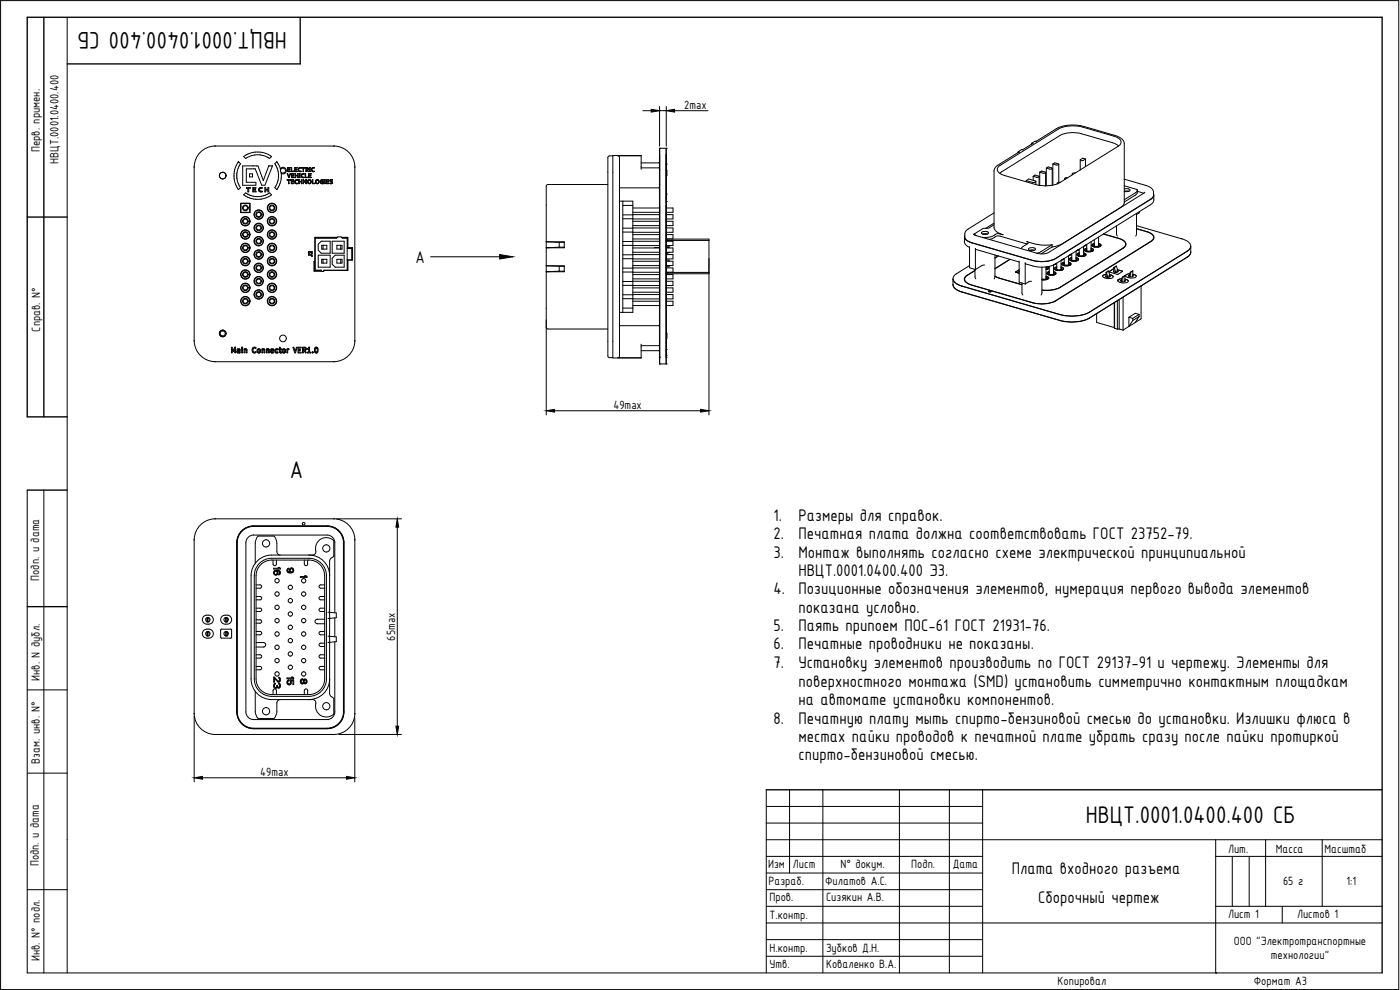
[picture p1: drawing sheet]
<svg xmlns="http://www.w3.org/2000/svg" width="420mm" height="297mm" viewBox="0 0 420 297" stroke-linecap="round" stroke-linejoin="round" font-family="sans-serif">
<!-- layer: 0 -->
<g fill="none" stroke="#000" stroke-width=".3">
<path d="M192.9 33.2h2.5M197.9 32v11.9M197.9 33.2h2.1M200 32v11.9M202.4 33.2h10.1M58.3 50v.2M64.6 43.8h-.1M71.5 50.5l-.4 1.6a6.3 6.3 0 0 0 1.1 4.2l-.6 .6a6.9 6.9 0 0 1 0-8.3l.6 .5-.7 1.4M73.7 57.9a6.4 6.4 0 0 0 7.2 0l.6 .6a7.2 7.2 0 0 1-8.4 0zM73.7 46.6l-.6 .4 .6 .6 .3-.2M73.9 56.3h1.2v.2h-.5v1.1h-.2v-1.1h-.5zM74.9 52.2h.9v.9h-.9z"/>
<path d="M75.8 46.6l1.7-.2 1.4 .2M75.8 46.6l-1.8 .8M75.9 56.3h.9v.2h-.7v.3h.6v.2h-.6v.4h.7v.2h-.9zM76.1 45.7a7 7 0 0 1 5.4 1.2M76.1 45.7l-2.4 .9M78.6 56.3a.7 .7 0 0 0-1 .6 .7 .7 0 0 0 1 .6M78.6 56.3v.1M78.6 56.4v.1a.5 .5 0 0 0-.7 .4 .5 .5 0 0 0 .7 .5M78.6 57.4h.1M78.7 57.5h-.1M78.7 57.4v.1M78.9 46.6l2 1 .6-.6"/>
<path d="M79 54.1h.1M79.5 56.3h.2v.5h.7v-.5h.3v1.3h-.3v-.6h-.7v.6h-.2zM80.6 49.8l-1.6 4.3M80.7 49.8h1.1l-2.3 5.8h-1l-1.9-4.9h-.5h-2.2v4h2.9v.9h-4v-5.8h4.6l1.6 4.3M80.7 49.8h-.1M81.5 46.9v.1M83.1 56.9h.1M83.4 54.1l-.9 2.2 .6 .6M84.1 50.6a1 1 0 0 1 1.4-.2 1 1 0 0 1 .3 1.3 1 1 0 0 1-1.4 .3M84.1 50.6l.1 .4M84.1 50.6l-1-2.1-.6 .6 .8 1.6a6.1 6.1 0 0 1 .1 3.4M84.3 51.7v2.7l-1.2 2.5"/>
<path d="M86.2 52.1l.5 1 .5-1-.5 1.2zM86.2 54h.1M86.2 53.9h.9M86.2 53.9v.1M86.2 54h.4v1.1M86.6 55.1h.1M86.7 55.1h.1M86.9 50.3h-.6v1.2h.7M86.9 50.9l-.4 .1v.4h.5M86.9 50.3h.1M87 50.8v.1M87 50.9h-.1"/>
<path d="M87 50.9h.1M87 50.3h.1M87 50.4h-.5v.4h.5M87 50.4h.1M87 50.3v.1M87.1 51.5h-.1M87.1 51.4v.1M87.1 51.4h.1M87.1 54h-.4v1.1M87.1 53.9h.1M87.1 54h.1M87.1 53.9v.1"/>
<path d="M87.5 50.3l-.1 1.2h.7M87.5 50.3h.1M87.5 50.3v1.1h.6M88 54.6h-.5v.4h.6M88 54.6h.1M88.1 54h-.6v.4l.6 .1M88.1 54.5h.1M88.1 51.4h.1M88.1 54.5l-.1 .1M88.1 51.5h.1M88.1 51.4v.1M88.1 54h.1"/>
<path d="M88.1 53.9h-.7v1.2h.7M88.1 53.9v.1M88.1 52.8h-.5v.4h.6M88.1 55h.1M88.2 52.7h.1M88.2 55.1h-.1M88.2 52.7l-.1 .1M88.2 55v.1M88.2 52.1h-.7v1.2h.7M88.2 53.2h.1M88.2 52.2h-.6v.4l.6 .1M88.2 52.2h.1"/>
<path d="M88.2 52.1v.1M88.3 53.2v.1M88.3 53.3h-.1M88.5 54.7l.3 .4M88.7 53.3h.1M88.7 52.1v1.2M88.7 52.1v.1M89 50.9l-.4 .1v.4h.5M89.1 50.8v.1M89.1 50.9h-.1M89.1 50.9h.1M89.1 51.4h.1"/>
<path d="M89.1 50.4h-.5v.4h.5M89.1 50.3h-.7v1.2h.7M89.1 50.4h.1M89.1 50.3l.1 .1M89.2 51.5h-.1M89.2 50.4h-.1M89.2 51.4v.1M89.3 53.9a.61 .61 0 0 0-.7 .2 .61 .61 0 0 0-.1 .6M89.3 53.9v.1M89.3 54a.51 .51 0 0 0-.7 .6 .51 .51 0 0 0 .7 .4M89.3 54h.1M89.3 55h.1"/>
<path d="M89.4 53.2v-.4h-.7v.5M89.4 53.2v.1M89.4 55l-.6 .1M89.4 52.1l-.1 .5h-.6v-.4M89.4 52.1v1.2M89.4 52.1h.1M89.7 54v1.1M89.7 55.1h.1M89.7 53.9l.1 .5h.6v-.4M89.7 53.9h.1M89.9 52.1l.2 1.2h-.2zM90 52.1v.1"/>
<path d="M90.3 51.4h.1M90.3 50.4a.51 .51 0 0 0-.7 .5 .51 .51 0 0 0 .7 .5M90.3 50.3a.61 .61 0 0 0-.8 .6 .61 .61 0 0 0 .9 .5M90.3 50.3v.1M90.3 50.4h.1M90.4 55.1v-.5h-.6l-.1 .5M90.4 55.1h.1M90.4 53.9v1.2M90.4 53.9v.1M90.6 50.3v.1M90.6 50.4h.1M90.6 52.2a.61 .61 0 0 0-.2 .9 .61 .61 0 0 0 .9 .1"/>
<path d="M90.6 50.3h.9M90.6 50.3h.1M90.6 50.4h.4v1.1M90.6 52.2h.1M91 55.1h.1M91 51.5h.1M91.1 51.5h-.1M91.1 55.1h-.1M91.1 51.5h.1M91.1 55.1h.1M91.2 52.2a.52 .52 0 0 0-.7 .5 .52 .52 0 0 0 .7 .5M91.2 52.1l-.6 .1"/>
<path d="M91.2 52.1l.1 .1M91.2 52.2h.1M91.3 53.2h.1M91.3 52.2h-.1M91.5 50.3v.1M91.5 50.4l-.4 .1v1M91.8 54v.9l-.8-1v1.2M91.8 53.9h.1M91.9 53.9h.1M91.9 53.9h-.1M91.9 51.5h.1M91.9 54v1.1l-.8-1v.9"/>
<path d="M91.9 50.4l.5 .1v.3h-.5zM91.9 51v.4M92 51h-.1M92 51l.6 .5M92.3 51l.3 .5M92.3 51a.38 .38 0 0 0 .3-.6 .38 .38 0 0 0-.6-.1h-.2l.1 1.2M92.3 51h.1M92.3 53.2h-.6v-1.1h-.1v1.2h.7M92.3 53.2h.1M92.3 53.3h.1M92.3 53.2v.1M92.6 51.5h.1"/>
<path d="M92.8 53.9h.1M93 51.4v.1M93 51.5h.1M93 50.3v1.1M93 50.3h.1M93 50.3l.1 1.1M93.1 51.4l-.1 .1M93.1 51.4h.1M93.2 52.6l.1 .1M93.2 52.8h-.4v.4h.5M93.3 52.7l-.1 .1M93.3 52.7h.1"/>
<path d="M93.3 52.1h-.7v1.2h.7M93.3 53.2h.1M93.3 52.2h-.5v.4h.4M93.3 52.2h.1M93.3 52.1v.1M93.4 53.2v.1M93.4 53.3h-.1M93.8 54l-.1 1.1h.8M93.8 53.9h.1M93.9 53.9v.1M93.9 54v1h.6M94.3 50.4a.52 .52 0 0 0-.7 .5 .52 .52 0 0 0 .7 .5"/>
<path d="M94.3 50.4a.6 .6 0 0 0-.9 .5 .6 .6 0 0 0 .9 .5M94.3 51.4h.1M94.3 50.4h.1M94.5 55h.1M94.5 55.1h.1M94.5 55v.1M95 55h.1M96.7 54.5h-.1M97 54a.52 .52 0 0 0-.7 .5 .52 .52 0 0 0 .6 .5v-.4h-.3M97 54h.1M97 54a.61 .61 0 0 0-.8 .1 .61 .61 0 0 0 0 .8 .61 .61 0 0 0 .9 0v-.4h-.4M97.5 54v1.1"/>
<path d="M97.5 55.1h.1M97.5 53.9h.1M97.5 53.9l.1 .1M97.6 55.1h-.1M97.6 54v1.1M98.6 54.5h.1M98.6 54.6h-.5v.4h.5M98.6 54.5v.1M98.6 53.9h-.7v1.2h.7M98.6 55h.1M98.6 54h-.5v.4l.5 .1M98.7 53.9v.1"/>
<path d="M98.7 54h-.1M98.7 54h.1M98.7 55.1h-.1M98.7 55v.1M99 55h.1M99.7 53.9h-.4a.32 .32 0 0 0-.3 .2 .32 .32 0 0 0 .2 .4l.4 .4-.6 .1M99.7 53.9v.1M99.7 54.1h-.4l-.1 .2a.48 .48 0 0 1 .5 .2 .48 .48 0 0 1 0 .5l-.4 .1-.3-.1M99.7 54h.1M99.7 54v.1M100.2 43.8h.1M106.5 50v.2"/>
<path d="M182.4 55.4l-18-.1-.5 .6v68.6M183.9 46.8h-1.2l-.3 .5v59.5l.3 .4 1.2 .1M192.4 46.7h-7l.5 .6v59.5l-.5 .5h7M192.4 48.9l5.6 .1M192.4 50.4l5.6 .1M192.4 50.8v-4.1h-8.5v60.7h8.5v-4.1M197.9 44.5h.1M197.9 44.5v64.7M198 56.3l-12.1 .1M198 46.5h.1M198 44.5h1.9v64.7h-1.9zM199.9 46.5h.1"/>
<path d="M199.9 51.1h.3v1.5h-.3M200 44.5h.1M200 44.5v64.7M200 49.2h.1M200 58.2h.1M299.7 50l17.9-11.3a10.2 10.2 0 0 1 7.3-.6l9.3 2.7a2.77 2.77 0 0 1 2.3 1.9l-.4 .8-.6 .4-17.4 10.9a10.2 10.2 0 0 1-7.3 .6l-9.2-2.7a2.77 2.77 0 0 1-2.3-1.9zM305.6 45.5l.4 .1-6.4 3.9-1.2 1.3-.1 17.5a3.1 3.1 0 0 0 2.7 2.1l-.9-.2a2.19 2.19 0 0 0-2.2 .7l-1.7 .3h-1.4M305.6 45.5l-.2 .4M307 45l-.4-.1-1 .6M308 54.2l.8-.5 2.1 .8-.7 .3zM308 54.2v.4M309.6 43l.4 .1-3.1 1.8"/>
<path d="M309.6 43l-.1 .3M310.1 52.9l.5-.4 1.2 .5-.5 .2zM310.1 52.9v1.2M310.9 54.5v.9M310.9 42.4l6.1-3.8a11.6 11.6 0 0 1 8.3-.7l9.3 2.7a3.3 3.3 0 0 1 2.8 2.5v17.6l-.2 .7-.9 .8M311.1 42.5l-.4-.1-1.1 .6M311.8 53v2.6M312 51.7l.6-.4 1.2 .5-.5 .2zM312 51.7v3.9M313.8 51.8v4M314 50.4l.6-.3 1.2 .5-.6 .2zM314 50.4v5.4"/>
<path d="M315.8 50.6v5M316 49.2l.5-.3 1.3 .4-.6 .2zM316 49.2v6.3M317.3 55v.2M317.8 49.3v5.4M318.2 54.7l-.8 .1v.3M319.5 53.6v.3M320.4 53.3l-.7 .1v.4M321.8 52.2v.3M322.7 51.9l-.8 .1 .1 .4M324.2 48v3M324.3 47.9l.7-.4 .8 .2-.9 .5-.7-.1z"/>
<path d="M325.8 47.7v2.3M335.7 43.8l-1.4-.8-9.7-2.9a9.3 9.3 0 0 0-6.5 .5l-18 11.4M337.4 55.7l3.9 1.2v.2l-.5 .7-3.4 2.1M337.4 53.8l6.5 1.8a2.64 2.64 0 0 1 2.3 2.1 1.74 1.74 0 0 1-.9 2l-28.6 17.9M337.4 56.7l1-.1 .7 .4a1.46 1.46 0 0 1-1.7 .4h1.4M341.3 57.4l1.9 .6M341.3 57.1v.9l-.3 .3-3.6 2.3M343.6 57.7l-28.9 18a5.1 5.1 0 0 1-3.5 .3M346.2 58.1a1.23 1.23 0 0 1-.8 1.7l-28.6 17.8a10.1 10.1 0 0 1-6.9 .5l-18.2-5.3a2.23 2.23 0 0 1-2.1-1.6 2.23 2.23 0 0 1 .9-2.5l7.8-4.8M346.3 58.6v1.3a1.81 1.81 0 0 1-1 1.5l-28.6 17.9a9.3 9.3 0 0 1-6.7 .5l-2.2-.6-.1-.3v6.3M72.2 62h.1M72.2 62.8h.1"/>
<path d="M72.3 61h2.7v2.8h-2.7zM72.3 61.1h2.6v2.6h-2.6zM73.2 61v.1M73.2 63.7v.1M74 61v.1M74 63.7v.1M74.9 62h.1M74.9 62.8h.1M82.8 78.9h.1M82.8 77.9h.1M92.6 76.4l.9 .1 .2 .4-.4-.3zM92.6 75.5h.5l.4 .4 .2-.5v.8l-.9-.6-.1 .5z"/>
<path d="M93.6 76.2h.1M94.6 71.5h6.4l.4-.4h1l.4 .4h1.4v9.6M95.5 76.6h3.6v3.6h-3.6zM96.4 72.4h2.7v3.6h-2.7l-.9-.9v-1.8zM96.6 73.6h1.5v1.1h-1.5zM96.6 77.8h1.5v1.1h-1.5zM96.9 73.6v1.1M96.9 77.8v1.1M99.7 72.4h3.6v3.6h-3.6zM100.6 76.6h2.7v3.6h-2.7l-.9-.9v-1.8zM101.1 73.6h1.5v1.1h-1.5zM101.1 77.8h1.5v1.1h-1.5z"/>
<path d="M101.1 71.3h-6.5v9.8h1.8l.4 .4 .4-.4 7.1-.1v-3M101.3 71.2h-6.8v9.9h1.9M102.2 73.6v1.1M102.2 77.8v1.1M102.5 71.2h1.9v3.1h1.3M102.6 71.3h1.7v3.1h1.4v3.5l-1.5 .1M104.2 74.6h1.4v3.4M104.3 78h.1M105.7 78h-1.3v3.1h-7.2M105.8 74.3v3.7M129.2 77h20.8M163.9 79.7h5.4v1.8l-5.4 .1 3.9-.2"/>
<path d="M163.9 72.5h5.4v1.8l-5.4 .1 3.9-.2M163.9 79.7l3.9 .2M163.9 72.5l3.9 .2M167.8 72.7v1.5M167.8 79.9v1.5M167.8 79.9h1.5M167.8 74.2h1.5M167.8 72.7h1.5M185.9 60.4h4v33.3h-4M186.9 73.6h3M186.9 76.5h3M186.9 60.4v33.3"/>
<path d="M186.9 77.6l11.1 .1M186.9 72.5h3M186.9 69.6h3M186.9 65.6h3M186.9 64.5h3M186.9 61.6h3M189.9 72.4h8.1M189.9 63.7h8.1M189.9 74.4h8.1M189.9 71.7h8.1M189.9 62.4h8.1M189.9 67.7h8.1"/>
<path d="M189.9 66.4h8.1M189.9 70.4h8.1M189.9 75.7h8.1M189.9 79.7h8.1M189.9 78.4h8.1M189.9 65.7h8.1M189.9 69.7h8.1M189.9 73.7h8.1M198 74.3l-1.5 .1M198 68.4l-11.1 .1M198 61.7h.1M198 77.7h.1"/>
<path d="M198 73.7h.1M198 72.4h.1M198 68.4h.1M198 64.4h-8.1M198 76.4h-8.1M199.9 76.4h2.1v1.3h-2.1M199.9 64.4h2.1v1.3h-2.1M199.9 61.7h.1M199.9 77.7h.1M199.9 73.7h.1M199.9 72.4h.1M199.9 68.4h.1"/>
<path d="M199.9 72.4h2.1v1.3h-2.1M199.9 62.4h2.1v1.3h-2.1M199.9 74.3h.9M199.9 74.4h2.1v1.3h-2.1M199.9 71.7h12.9v52.8M199.9 68.4h2.1v1.3h-2.1M199.9 66.4h2.1v1.3h-2.1M199.9 70.4h2.1v1.3M199.9 78.4h2.1v1.3h-2.1M200 60.5h.1M200 76.1h.1M200 78h.8v.4"/>
<path d="M200 72.1h12.8M200 73.8h.8v.6M200.2 71.7v.4M200.8 75.7l-.8 .1M200.8 79.7v.3h-.8M289.4 71.1l.2 1.9 .5 .7 .9 .5M289.5 70.7a1.48 1.48 0 0 0 1.4 1.9l19 5.6a10.1 10.1 0 0 0 6.9-.6M291 79.7l-3.9 2.4a1.58 1.58 0 0 0-1.1 1.4 1.58 1.58 0 0 0 1 1.5l1.8 .8 29.3 8.6M291 74v6.3M292.1 70.2l.9 .5M292.4 70.2v.3M292.4 70.2l.6 .5"/>
<path d="M292.7 74.5v6.4M292.7 74.5l.2 .3 13 3.8M293 70.7l18.2 5.3M294.6 79.7l-1.9 1.2M294.7 69.6l1.1-.2 .9 .4a1.3 1.3 0 0 1-2.2 0zM294.9 70.2h1.4M295.5 79.5l-.9 .2M296.9 71.8l.9-.2a2.58 2.58 0 0 1 2.3-.7l8.1 2.3M298.3 67.4l-1.7 1-1.5 .1-2.7 1.7M298.3 67l-2.5 1.5M298.6 76.5v6.5l-.2 .7M299.5 76.8l-.9 .6"/>
<path d="M299.6 76.8l-1 .7M303.1 77.8l-4.5 2.8M303.2 77.8l-4.6 2.9M305.9 78.3v6.4l1.8 .5M308.2 73.2h.1M308.8 74.5l1.1-.2 .9 .4a1.3 1.3 0 0 1-2.2 0zM309 75.1h1.4M310.3 73.1l-2.1-.6 .4 .4-1.8 1.3-.3 .4M310.3 73.1a13.6 13.6 0 0 0 5.4 .3M312.4 75.5l-1.2 .5M314.5 80l.2 .5-.8 .4 .8-.5M314.9 79.9v2.3"/>
<path d="M315.7 73.4l-3.3 2.1M315.7 74.1l-3.3 2.1M315.7 73.4v.7M316.2 79.5v2.7M316.8 79.1l-.3 .3M317 79l-.7 .4 .6-.3M317.1 79v1.8M318.4 78.2v2.6M318.7 79.2h.1M318.7 79.2l.3 .4 .7 .2M318.9 73.1l-1.4 .6-1.8 .4M318.9 77.8l-.1 .1"/>
<path d="M319.1 77.7l-.2 .1M319.3 77.6l-.7 .4 .3-.1M319.4 77.6v1.8M319.4 78.7l-.7 .4a1.72 1.72 0 0 0 2.5 .4l.2-.5-.7-.3M319.4 78.7l-.6 .4a1.63 1.63 0 0 0 2.3 .4M320.7 76.7v2.7M320.7 78.7l.6 .4-.2 .4M320.7 79l.2 .1a1.02 1.02 0 0 1-1.7 0l.2-.1M321 77.8h.1M321 77.8l.2 .4 .7 .2M321.1 77.5l.6-.3-.7 .5a1.7 1.7 0 0 0 2.6 .1l-.7-.6 .8 .4a1.45 1.45 0 0 1-2.1 .7l-.7-.5zM321.1 79.5l-.7 .3"/>
<path d="M321.2 76.4l-.2 .1M321.3 76.3l-.1 .1M321.4 79.2l-.3 .3M321.4 79.2h.1M321.4 76.3l-.2 .2M321.5 77.7l.1-.1zM321.5 76.2l-.6 .4 .3-.1M321.6 76.2v1.8M321.6 77.6l-.1 .1a1.02 1.02 0 0 0 1.6 0l-.1-.1M322.9 75.3v2.7M323 77.6l.2 .2zM323.2 76.4l.3 .4 .7 .2"/>
<path d="M323.6 74.9l-.3 .2M323.6 77.8h.1M323.6 77.8l-.2 .3-.7 .3M323.6 74.9l-.5 .3M323.7 76.3l.2-.1zM323.8 74.8l-.7 .4M323.9 76.2l-.2 .1a1.02 1.02 0 0 0 1.7 0l-.2-.1M323.9 74.7v1.9M323.9 75.9l-.7 .4a1.72 1.72 0 0 0 2.5 .4l.2-.5-.7-.3M323.9 75.9l-.6 .4a1.7 1.7 0 0 0 2.5 .1l-.6-.5M325.2 73.9v2.7M325.2 76.2l.2 .2z"/>
<path d="M325.3 76.9l-.4 .1M325.3 76.9h.1M325.5 75l.2 .3 .7 .2M325.8 73.5l-.3 .2M325.9 76.4v.1M325.9 75l.2-.3-.1 .2a1.02 1.02 0 0 0 1.6 0l-.2-.2 .2 .3M326 73.4l-.6 .4 .5-.3M326.1 74.8l-.2 .2M326.1 73.3v1.9M326.1 74.4l-.7 .5a1.72 1.72 0 0 0 2.6 .4l.2-.5-.8-.4M326.2 74.5l-.7 .4a1.63 1.63 0 0 0 2.4 .4M327.4 74.5l.7 .4-.2 .4"/>
<path d="M327.4 72.5v2.7M327.4 74.8l.2 .2M327.7 73.6h.1M327.7 73.6l.3 .3 .7 .3M327.9 75.3l-.7 .2M328.1 75l-.2 .3M328.4 71.9v1.9M328.4 73l-.7 .5a1.72 1.72 0 0 0 2.5 .4l.2-.5-.7-.4M329.7 73.1l.6 .4a1.45 1.45 0 0 1-2.2 .5l-.3-.5 .6-.4M329.7 71.1v2.7M329.8 74.1h.1M329.8 74.1l-.4 .1"/>
<path d="M329.9 73.6l-.2-.3 .2 .2a1.02 1.02 0 0 1-1.7 0l.2-.1-.2 .2M330.4 73.6h.1M330.4 73.6v.1M331.2 70.2l4.5 1.3a2.68 2.68 0 0 1 2.2 1.8l-.4 .8-.4 .4-18.8 11.7a9.4 9.4 0 0 1-5.6 .9 10.1 10.1 0 0 0 5.3-.8l19.1-11.9a1.32 1.32 0 0 0 .7-1.4 1.32 1.32 0 0 0-1.2-1.1l-5.5-1.7M335.1 79.9l-.8 .3M335.1 79.9l.3 1.2M335.1 79.9l-.7 .4M335.1 67.8v2.4l.2 .6M341.1 64v6.2l-.3 .6M341.1 68.6a7.9 7.9 0 0 1 4.9 2 1.15 1.15 0 0 1-.5 1.7l-28.9 18a9.9 9.9 0 0 1-6.5 .5l-18.6-5.3a2.15 2.15 0 0 1-2-2l.7-.8 2.4-1.5M341.1 67.7l13.7 4M341.9 63.5v.4l-.8 .5"/>
<path d="M344.1 69.5a2.68 2.68 0 0 1 2.2 1.8l-.4 .8-.4 .3-28.6 17.9a9.8 9.8 0 0 1-7.1 .5M354.8 71.7a3.2 3.2 0 0 1 2.6 2.1l-.5 1-.5 .5M356.3 75.4l-29.4 18.3M356.3 75.4l.9-.8 .2-.7v1.7M356.4 75.3l-.1 .1M357.4 75.6l-.4 .9-.7 .7-29.4 18.3M357.4 75.6l-.2 .7-.9 .8-29.4 18.3M82.8 86.9h.1M82.8 85.9h.1M82.8 90.9h.1M82.8 89.9h.1M96.4 81.3h-2l-.1-2.9v3h2.2"/>
<path d="M97.2 81.3l-.2 .1M163.9 98.2l.5 .5h18M167.8 81.4h1.5M185.9 97.7l12.1 .1M186.9 80.5h3M186.9 92.4h3M186.9 89.6h3M186.9 88.4h3M186.9 85.6h3M186.9 84.5h3M186.9 81.6h3M189.9 81.7h8.1"/>
<path d="M189.9 83.7h8.1M189.9 82.4h8.1M189.9 87.7h8.1M189.9 86.4h8.1M189.9 91.7h8.1M189.9 90.4h8.1M189.9 85.7h8.1M189.9 84.4h8.1M189.9 89.7h8.1M198 89.7h.1M198 92.3h.1M198 85.7h.1"/>
<path d="M198 84.3h.1M198 80.3l-8.1 .1M198 88.3l-8.1 .1M199.9 100h.3v1.5h-.3M199.9 81.7h12.9M199.9 80.3l2.1 .1v1.3M199.9 88.3l2.1 .1v1.3h-2.1M199.9 89.7h.1M199.9 92.3h.1M199.9 85.7h.1M199.9 84.3h.1M199.9 82.4h2.1v1.3h-2.1"/>
<path d="M199.9 84.4h2.1v1.3h-2.1M199.9 86.4h2.1v1.3h-2.1M199.9 90.4h2.1v1.3h-2.1M200.2 81.7v.4h12.6M286 85.4l.5 1.1 2.3 1.1M286 85.4v-1.7a3.2 3.2 0 0 0 2.8 2.2M286 85.4a3 3 0 0 0 2.8 2.3M288.8 87.6l29.3 8.5a12.6 12.6 0 0 0 8.8-.7M288.8 87.7l29.3 8.5a12.6 12.6 0 0 0 8.8-.7M291 80.3l.6 .2M291.6 80.5l1.1 .4M292.6 80.8v2.2l.3 .7"/>
<path d="M292.6 81.1l-2.3 1.5a1.26 1.26 0 0 0-.9 1.1 1.26 1.26 0 0 0 .8 1.2l1.4 .6M296.7 87.4h.7a.36 .36 0 0 1-.3 .2 .36 .36 0 0 1-.4-.2zM298.6 82.8l1.3 .6 6.8 2M298.6 82.9l1.4 .6M300 83.5l6.7 2M304.8 81.6v.1M304.8 81.7l1.1 .3M304.9 81.6v.1M304.9 81.6l1 .4M305.9 81.4h.1M305.9 81l-1 .6M305.9 80.9l-1.1 .7"/>
<path d="M305.9 81.4v.2M306.7 84.9v3.1l.2 .5M309.6 84.4l-.7 .1-1.2 .7M312.7 80.2v7.7l-.2 .6M313.1 84h.1M313.9 82.9l.7 .4-.2 .4M313.9 82.9l.8 .4a1.37 1.37 0 0 1-2 .6l.2 .1M313.9 80.1v3.5M314 80.1v.5M314 80.1l.2 .2zM314 80.1l.2 .4-.3 .1M314.1 83.4l-.2-.2 .2 .3-.2 .2h-1.2"/>
<path d="M314.2 82h.1M314.2 82l.3 .4 .6 .2M314.4 83.7l-1.7 .2M314.4 83.8l-.5 .1M314.4 80l.3 .4-.8 .4M314.6 83.1h-.2M314.6 83.4h.1M314.7 83.5l-.3 .3M314.7 80.3v.1M314.7 81.9l.2-.1zM314.9 81.8l-.2 .1a1.02 1.02 0 0 0 1.7 0l-.2-.1M314.9 81.5l-.8 .4a1.72 1.72 0 0 0 2.6 .4l.2-.5-.7-.3"/>
<path d="M316.2 81.5l.6 .4a1.45 1.45 0 0 1-2.2 .5l-.4-.5 .7-.4M316.2 81.8l.2 .2zM316.5 80.6l.2 .4 .7 .2M316.8 82h.1M316.8 82l-.2 .3-.7 .3M316.9 80.6l.2-.2-.1 .1a1.02 1.02 0 0 0 1.6 0l-.2-.1 .2 .2M317.1 80.4l-.2 .2M317.1 80.1l-.7 .4a1.72 1.72 0 0 0 2.6 .4l.2-.5-.8-.3M318.4 80.1l.7 .4a1.45 1.45 0 0 1-2.3 .5l-.3-.5 .6-.4M318.4 80.4l.2 .2M319.1 80.6l-.2 .3-.7 .3M326.9 93.7a12.4 12.4 0 0 1-8.8 .7"/>
<path d="M326.9 93.7a12.6 12.6 0 0 1-8.8 .7M329.1 94.1v2.6l5.3 1.6M331.9 81.7l.2 .1M331.9 81.7v1.4M332.1 81.8l.3 1.2M332.4 83v.3M332.7 81.4l-.8 .3M332.7 81.4l.4 1.2M332.7 81.4l-.6 .4M332.9 81.5h-.1M333 82.4l.5 .2M333 82.8l.2 .2"/>
<path d="M333 82.8l.1 .3-.5 .1-.7-.1v-.3l-.1 .2M333.1 82.6v.2M333.1 82.6l-.7 .4M333.5 82.6l.6 .3a2.01 2.01 0 0 1-2.9 .3l-.3-.3 .1-.3 .9-.3-.7 .2-.3 .4M333.5 82.6l.6 .4M334.1 80.7h.2l-1.4 .8M334.3 80.2l.1 .1M334.3 80.2v1.5M334.4 90.8v7.5M334.4 98.3l.1 .2M334.4 80.3l.4 1.2M334.5 90.8v7.7"/>
<path d="M334.5 98.5l.8 .2M334.8 81.5v.3M335.3 90.2v8.5M335.4 80.9l1.4 .5M335.4 81.3l.1 .2M335.4 81.3l.1 .3-.5 .2-.6-.1-.1-.4-.1 .2M335.4 81.1v.2M335.4 81.1l-.6 .4M335.5 84.1h.1M335.5 84h.1M335.9 98.7l1.1 .3M335.9 89.9v8.8"/>
<path d="M335.9 98.7h-.6M335.9 83.8h.1M336 84.7l.5 .1M336.5 84.1l-.1 .2M336.5 84.1l-.1 .3 .4 .2 .7-.1 .1-.4 .1 .2M336.7 83.6l-.9 .2-.4 .4M336.7 83.6l-1.2 .4v.4l.5 .3M336.8 81.3l.1 .1M336.8 81.3v.2l-1.4 .8-2.5-.8M336.8 83.1l.2 .1M336.8 83.1l-.3 1.4M337 83.2v1.4"/>
<path d="M337 89.2v9.8M337.6 84.2l.1 .1M337.6 82.8l-.8 .3M337.6 82.8v1.3M337.6 82.8l-.6 .4M337.6 83.8l.4 .1M338 83.9l.6 .3a1.47 1.47 0 0 1-2.1 .6M338 83.9l.6 .4M338.1 83.9h.1M338.8 95.2v2.8l1.1-1.8M338.8 95.2l1.1 .3M339.2 81.7l-.4 1.3"/>
<path d="M339.2 81.7h.1M339.3 81.7v1.4M339.9 95.5v.7M340 82.6l.1 .2-.1-.1M340 82.6v.3l-.5 .2-.6-.1-.1-.1 .1-.3-.2 .2 .2-.1M340 81.3v1.3M340 81.3l-.8 .4M340 81.3l-.7 .4M340 82.3l.4 .1M340.4 82.4l.6 .4a2.01 2.01 0 0 1-2.9 .3l-.3-.3 .2-.4 1-.2-.8 .1-.4 .4M340.4 82.4l.6 .5M341.9 94.3l-1.2-.3-1.9 1.2"/>
<path d="M341.9 95l-1.2 1.8M341.9 95l-2 1.2M341.9 94.3l-2 1.2M341.9 94.3v.7M342.5 85.8v9.9l-5.5 3.3M58.3 102.2v.1M64.4 108.5h36M64.4 108.5a6.4 6.4 0 0 1-6.1-6.1v-52.5a6.3 6.3 0 0 1 6.1-6.1h36a6.3 6.3 0 0 1 6.1 6.1v52.5a6.3 6.3 0 0 1-6.1 6.1M64.5 108.5h.1M69.5 104.2l.6 .9 .4-.9h.2v1.7l-.2-.1v-.9l-.4 .6-.4-.6v.9h-.2zM71.2 105.8h.1M71.2 105.2v.6"/>
<path d="M71.2 105.2h.1M71.4 105.6l.4 .1M71.4 105.4l.4-.1v.3M71.4 105.4v.2M71.4 104.7l-.2 .3h.6M71.4 104.7l.6 .1 .1 1h-.9M71.4 104.7h.1M71.8 105.1l-.6 .1M71.8 105v.1M71.8 105.6v.1M72.5 104.3v.1M72.5 104.2l.3 .1-.1 .2-.2-.1z"/>
<path d="M72.5 104.7v.1M72.6 104.7l.2 .1-.2 1.1zM73.5 105h.1M73.8 104.7l-.6 .1 .2 1.1 .1-.9M73.8 104.7h.1M73.9 104.7l.2 .3v.9l-.2-.1-.1-.8h-.3M75.8 104.4a.47 .47 0 0 1 .5-.3 .47 .47 0 0 1 .4 .4 .58 .58 0 0 0-.8 .6 .58 .58 0 0 0 .9 .5 .69 .69 0 0 1-.9 .2 .69 .69 0 0 1-.2-.9zM77.5 105a.35 .35 0 0 1 .5 .3 .35 .35 0 0 1-.5 .3M77.5 105v.6M77.5 104.7l-.3 .3v.5a.53 .53 0 0 0 .5 .4 .53 .53 0 0 0 .5-.3M77.6 104.7h.2M77.6 104.7h-.1"/>
<path d="M77.8 104.7h.1M77.8 104.7l.4 .3v.5M78.2 105.5v.1M78.6 104.8v1M78.8 105v.8h-.2M78.9 105h-.1M78.9 104.7l-.3 .1M78.9 104.7l.6 .3-.1 .9-.2-.1v-.8h-.3M78.9 104.7h.1M80.2 105h.1M80.3 104.7l-.3 .1 .1 1.1 .1-.9M80.3 104.7l.5 .3v.9l-.2-.1-.1-.8h-.3"/>
<path d="M80.3 104.7h.1M81.2 105l.1 .8M81.2 105h.1M81.3 105.8h.1M81.5 105h.4l-.4 .1zM81.5 104.7l-.3 .3M81.6 104.7l.5 .1 .1 .4M81.6 104.7h-.1M81.9 105h.1M82 105.6l.1 .1-.2 .2-.5-.1M82.2 105.2l-.7 .2 .1 .3 .4-.1M82.5 105v.1"/>
<path d="M82.9 104.7l-.4 .3M82.9 104.7l.6 .2-.7 .1v.5l.2 .2 .4-.1v.2h-.7l-.2-.7M82.9 104.7h.1M84 105.8l-.1-.9-.2-.1 .3-.6 .1 .5 .4 .1-.4 .1v.6l.3 .2v.2M84 105.8h.1M84 105.8l.2 .1M84.2 105.9h.1M84.2 105.9h.2M84.7 105.1v.4l.3 .4M84.7 105v.1M85 105.9h.1M85.3 104.7l-.6 .3"/>
<path d="M85.3 104.7h.1M85.3 104.7l.4 .3v.5M85.3 105v.6M85.4 105a.35 .35 0 0 0-.5 .3 .35 .35 0 0 0 .5 .3M85.7 105.6l-.7 .3M85.7 105.5v.1M86.1 104.8v1M86.3 104.7h.1M86.3 104.7l.5 .1-.5 .3v.8l-.2-.1M86.3 104.7l-.2 .1M89 104.2l-.4 1.2-.4-1.2h-.2l.4 1.6M89 104.2h.1"/>
<path d="M89 104.2l.2 .1-.5 1.6-.2-.1M89.5 104.2h.9l-.1 .2h-.6v.5l.5 .1-.5 .1v.6h.6v.2M89.5 105.9h.8M89.5 104.2v1.7M90.9 104.2l.8 .1 .2 .5M90.9 104.2l-.1 1.6 .2 .1v-.7h.2l.7 .7-.4-.7M91 104.4l.6 .1v.4l-.6 .1zM91.5 105.2h.1M91.9 104.8l-.4 .4M91.9 104.8h.1M92.3 105.7h.3v-1l-.2 .1-.2-.1 .6-.5 .1 1.5h.4l-.1 .2M92.3 105.9h.9"/>
<path d="M92.3 105.7v.2M93.7 105.7h.1M93.7 105.7l.1 .2M93.8 105.9h.1M93.8 105.5h.1M93.8 105.5l-.1 .2M93.9 105.5l.1 .2M94 105.7h.1M94 105.7l-.1 .2M94.5 104.4a.67 .67 0 0 1 .9 0 .67 .67 0 0 1 .1 .9 .59 .59 0 0 1-.8 .6 .59 .59 0 0 1-.3-.9zM94.7 104.5h.1a.56 .56 0 0 1 .5 .5 .56 .56 0 0 1-.6 .6zM100.3 108.5h-.1"/>
<path d="M106.5 102.2v.1M197.9 109.2h.1M198 105.1l-5.6 .1M198 103.6l-5.6 .1M198 107.2h.1M199.9 107.2h.1M200 109.2h.1M200 104.8h.1M200 106.6h.1M166.4 123.2h43.9M60.1 157.5a6.4 6.4 0 0 1 4.3-1.8h36a6.3 6.3 0 0 1 6.1 6.1v52.5a6.4 6.4 0 0 1-6.1 6.1h-36a6.4 6.4 0 0 1-6.1-6.1v-52.5a6.3 6.3 0 0 1 1.8-4.3zM64.6 155.7h-.1"/>
<path d="M72.2 159.6a5 5 0 0 1 3.9-1.8h22.1a5.1 5.1 0 0 1 5 5v50.8a5.1 5.1 0 0 1-5 5h-22.1a5 5 0 0 1-5.1-5v-50.8a5 5 0 0 1 1.2-3.2zM72.9 159.1a4.9 4.9 0 0 1 3.2-1.2h22.1a4.9 4.9 0 0 1 4.9 4.9v50.8a4.9 4.9 0 0 1-4.9 4.9h-22.1a4.9 4.9 0 0 1-4.9-4.9v-50.8a4.9 4.9 0 0 1 1.7-3.7zM100.2 155.7h.1M101 155.7h19.5M119.2 158.2v59.7M58.3 161.9v.1M76.8 175.5h1.2a.5 .5 0 0 1 .5 .5 .5 .5 0 0 1-.5 .5h-1.2M76.8 179h1.2M78 169.7a4.7 4.7 0 0 1 3.5-1.7h11.2a4.7 4.7 0 0 1 4.7 4.7v31a4.7 4.7 0 0 1-4.7 4.7h-11.2a4.7 4.7 0 0 1-4.7-4.7l.1-31a4.7 4.7 0 0 1 1.1-3zM78 179a.5 .5 0 0 1 .5 .5 .5 .5 0 0 1-.5 .5h-1.2M81.5 167.5h11.2M81.5 167.5a5.2 5.2 0 0 0-5.2 5.2v31a5.3 5.3 0 0 0 5.2 5.2h11.2a5.2 5.2 0 0 0 5.3-5.2v-31a5.2 5.2 0 0 0-5.3-5.2"/>
<path d="M81.9 168v1.2a.5 .5 0 0 0 .5 .5 .5 .5 0 0 0 .6-.5M82.1 170.5h1.7l-.3-.3h.3l.3 .5h-2zM82.3 171.3a1.02 1.02 0 0 1 1.2-.2 1.02 1.02 0 0 1 .6 1l-.4 .4a.7 .7 0 0 0-.2-1.2h-.3a.72 .72 0 0 1 .1 1 .72 .72 0 0 1-1 .1 .72 .72 0 0 1 0-1.1zM82.9 168v1.2M83.1 165.5v-2.9l-.9-1.8-4.7 .1-.9 1.7v6.4M83.1 165.5a1 1 0 0 0 1 1M86.3 170.7l.3-.2a.7 .7 0 0 0 .1 1.1l.4 .1a.73 .73 0 0 1 0-1.2 .73 .73 0 0 1 1.1 .4 .73 .73 0 0 1-.6 1 .89 .89 0 0 1-1.2-.1 .89 .89 0 0 1-.1-1.1zM90.1 173h1.7l-.3-.3h.3l.3 .5h-2zM91.3 168v1.2a.5 .5 0 0 0 .5 .5 .5 .5 0 0 0 .5-.5v-1.2M92.7 166.5a6.2 6.2 0 0 1 6.2 6.2M96.2 179h1.2M96.2 179a.5 .5 0 0 0-.5 .5 .5 .5 0 0 0 .5 .5h1.2"/>
<path d="M97.4 175.5h-1.2a.5 .5 0 0 0-.5 .5 .5 .5 0 0 0 .5 .5h1.2M98.9 168.3v39.8M98.9 168.3l.3-.7 1-.7v-4.7a3.3 3.3 0 0 0-4-.4 3.3 3.3 0 0 0-1.4 3.8l-.2 .6-.8 .3h-12.3a6.2 6.2 0 0 0-6.1 6.2v31a6.2 6.2 0 0 0 6.1 6.2h12.3l.6 .2 .3 .4a3.9 3.9 0 0 0 1.6 4.2l1.1 .4h1.2l1.6-.9M106.5 161.9v.1M61.3 189a1.64 1.64 0 0 1 1.8-.1 1.64 1.64 0 0 1 .9 1.6 1.61 1.61 0 0 1-2.2 1 1.61 1.61 0 0 1-.8-2.2zM61.3 184.8a1.64 1.64 0 0 1 1.8-.1 1.64 1.64 0 0 1 .9 1.6 1.61 1.61 0 0 1-2.2 1 1.61 1.61 0 0 1-.8-2.2zM62.1 189.6h.6v1.2h-.6zM62.1 185.5h.6v1.1h-.6zM62.3 185.5v1.1h.2M62.3 189.6v1.2h.2M62.7 186.5a.67 .67 0 0 0 .2-1 .67 .67 0 0 0-1.1 0 .67 .67 0 0 0 .3 1M62.7 190.7a.67 .67 0 0 0 .2-1 .67 .67 0 0 0-1.1 0 .67 .67 0 0 0 .3 1"/>
<path d="M66.8 184.8a1.64 1.64 0 0 1 1.8-.1 1.64 1.64 0 0 1 .9 1.6 1.61 1.61 0 0 1-2.2 1 1.61 1.61 0 0 1-.8-2.2zM67.6 189.6h.6v1.2h-.6zM67.6 185.5h.6v1.1h-.6zM67.8 186.6h.1M67.8 190.8h.1M68.1 185.5v1.1M68.1 189.6v1.2M68.2 186.5a.67 .67 0 0 0 .2-1 .67 .67 0 0 0-1.1 0 .67 .67 0 0 0 .3 1M68.2 190.7a.67 .67 0 0 0 .2-1 .67 .67 0 0 0-1.1 0 .67 .67 0 0 0 .3 1M69.5 189v2.2M69.5 189l-.2-.2h-3l-.1 2.4 .3 .3h2.8l.2-.3M76.8 192.8h2.3a.67 .67 0 0 1 .6 .7 .67 .67 0 0 1-.6 .6h-2.3"/>
<path d="M76.8 189.5h1.2a.5 .5 0 0 1 .5 .5 .5 .5 0 0 1-.5 .5h-1.2M76.8 182.5h1.2a.5 .5 0 0 1 .5 .5 .5 .5 0 0 1-.5 .5h-1.2M76.8 200h1.2a.5 .5 0 0 1 .5 .5 .5 .5 0 0 1-.5 .5h-1.2M76.8 186h1.2a.5 .5 0 0 1 .5 .5 .5 .5 0 0 1-.5 .5h-1.2M76.8 196.5h1.2M78 196.5a.5 .5 0 0 1 .5 .5 .5 .5 0 0 1-.5 .5h-1.2M96.2 196.5h1.2M96.2 196.5a.5 .5 0 0 0-.5 .5 .5 .5 0 0 0 .5 .5h1.2M97.4 200h-1.2a.5 .5 0 0 0-.5 .5 .5 .5 0 0 0 .5 .5h1.2M97.4 193h-1.2a.5 .5 0 0 0-.5 .5 .5 .5 0 0 0 .5 .5h1.2M97.4 185.8h-2.2a.67 .67 0 0 0-.7 .7 .67 .67 0 0 0 .7 .6l2.2 .1M97.4 182.5h-1.2a.5 .5 0 0 0-.5 .5 .5 .5 0 0 0 .5 .5h1.2"/>
<path d="M97.4 189.5h-1.2a.5 .5 0 0 0-.5 .5 .5 .5 0 0 0 .5 .5h1.2M98.4 190.9l2.5 .2v1.4l-2.5 .3M98.4 183.7l2.5 .2v1.5l-2.5 .2M100.5 183.9v-21.1a2.3 2.3 0 0 0-2.3-2.3h-22.1a2.28 2.28 0 0 0-2.3 2.3v50.8a2.3 2.3 0 0 0 2.3 2.3h22.1a2.3 2.3 0 0 0 2.3-2.3v-21M100.5 185.4v5.7M58.3 214.9v19.7M58.3 214v.2M76.6 207.4v6.5l.9 1.7M77.5 215.6h4.7M82.1 203.2h.3l1 1.1a.48 .48 0 0 0 .6-.3 .48 .48 0 0 0-.3-.6v-.2a.7 .7 0 0 1 .5 .9 .7 .7 0 0 1-.9 .4l-.9-1v1.2h-.3zM82.4 205.1l.2-.1-.2 .3a.51 .51 0 0 0-.1 .7 .51 .51 0 0 0 .7 .2l.1-.5 .3 .5a.48 .48 0 0 0 .6-.4 .48 .48 0 0 0-.3-.6v-.2a.65 .65 0 0 1 .5 .9 .65 .65 0 0 1-1 .3 .59 .59 0 0 1-.8 .2 .59 .59 0 0 1-.3-.8zM82.9 207.2v1.2"/>
<path d="M83 207.2a.5 .5 0 0 0-.6-.5 .5 .5 0 0 0-.5 .5v1.2M83.1 210.9v3l-.9 1.7M84.1 209.9a1 1 0 0 0-1 1M86.1 203.4h1.7l-.3-.2h.3l.3 .5h-2zM86.3 204.2l.3-.2v.2a.51 .51 0 0 0-.3 .7 .51 .51 0 0 0 .8 .3l-.1-1.2h1.1v1.4h-.2v-1.2h-.7a.73 .73 0 0 1 .1 1.1 .73 .73 0 0 1-1.1 0 .73 .73 0 0 1 .1-1.1zM90.3 203.9l.5-.2 .4 .3a.58 .58 0 0 1 .8 0 .58 .58 0 0 1 0 .9 .58 .58 0 0 1-.8 0 .61 .61 0 0 1-.9 .1 .61 .61 0 0 1-.1-.9zM90.5 204a.44 .44 0 0 1 .6 .5 .44 .44 0 0 1-.6 .4zM91.3 208.4v-1.2a.5 .5 0 0 1 .5-.5 .5 .5 0 0 1 .5 .5v1.2M91.4 204a.42 .42 0 0 1 .5 .5 .42 .42 0 0 1-.5 .4l-.2-.4zM98.2 218.6a5 5 0 0 0 5-5v-50.8a5 5 0 0 0-5-5h-22.1a5 5 0 0 0-5 5v50.8a5 5 0 0 0 5 5M98.9 203.7a6.2 6.2 0 0 1-6.2 6.2M98.9 208.1l.3 .8 1 .6v4.7"/>
<path d="M106.5 215.4v19.2M106.5 214v.2M60.8 233.4h43.2M64.5 220.4h.1M100.3 220.4h-.1M101.7 220.4h18.8M230 247h64.9M230 242h64.9M364.8 291.9h.1"/>
<circle cx="66.8" cy="52.7" r="1"/>
<circle cx="84.9" cy="51.2" r=".75"/>
<circle cx="92.8" cy="54.5" r=".6"/>
<circle cx="92.9" cy="54.5" r=".45"/>
<circle cx="95.2" cy="54.5" r=".47"/>
<circle cx="95.2" cy="54.5" r=".6"/>
<circle cx="73.6" cy="74.4" r="1.41"/>
<circle cx="73.6" cy="78.4" r="1.41"/>
<circle cx="73.6" cy="66.4" r="1.41"/>
<circle cx="73.6" cy="70.4" r="1.41"/>
<circle cx="73.6" cy="78.4" r="1.31"/>
<circle cx="73.6" cy="66.4" r="1.31"/>
<circle cx="73.6" cy="74.4" r="1.31"/>
<circle cx="73.6" cy="70.4" r="1.31"/>
<circle cx="73.6" cy="70.4" r=".65"/>
<circle cx="73.6" cy="62.4" r=".65"/>
<circle cx="73.6" cy="74.4" r=".65"/>
<circle cx="73.6" cy="78.4" r=".65"/>
<circle cx="73.6" cy="66.4" r=".65"/>
<circle cx="73.6" cy="74.4" r=".85"/>
<circle cx="73.6" cy="70.4" r=".85"/>
<circle cx="73.6" cy="66.4" r=".85"/>
<circle cx="73.6" cy="62.4" r=".85"/>
<circle cx="73.6" cy="78.4" r=".85"/>
<circle cx="77.6" cy="76.4" r="1.41"/>
<circle cx="77.6" cy="68.4" r="1.41"/>
<circle cx="77.6" cy="64.4" r="1.41"/>
<circle cx="77.6" cy="72.4" r="1.41"/>
<circle cx="77.6" cy="72.4" r="1.31"/>
<circle cx="77.6" cy="76.4" r="1.31"/>
<circle cx="77.6" cy="68.4" r="1.31"/>
<circle cx="77.6" cy="64.4" r="1.31"/>
<circle cx="77.6" cy="64.4" r=".65"/>
<circle cx="77.6" cy="68.4" r=".65"/>
<circle cx="77.6" cy="76.4" r=".65"/>
<circle cx="77.6" cy="72.4" r=".65"/>
<circle cx="77.6" cy="76.4" r=".85"/>
<circle cx="77.6" cy="72.4" r=".85"/>
<circle cx="77.6" cy="64.4" r=".85"/>
<circle cx="77.6" cy="68.4" r=".85"/>
<circle cx="81.6" cy="62.4" r="1.41"/>
<circle cx="81.6" cy="66.4" r="1.41"/>
<circle cx="81.6" cy="70.4" r="1.41"/>
<circle cx="81.6" cy="78.4" r="1.41"/>
<circle cx="81.6" cy="74.4" r="1.41"/>
<circle cx="81.6" cy="78.4" r="1.31"/>
<circle cx="81.6" cy="62.4" r="1.31"/>
<circle cx="81.6" cy="74.4" r="1.31"/>
<circle cx="81.6" cy="70.4" r="1.31"/>
<circle cx="81.6" cy="66.4" r="1.31"/>
<circle cx="81.6" cy="70.4" r=".65"/>
<circle cx="81.6" cy="78.4" r=".65"/>
<circle cx="81.6" cy="62.4" r=".65"/>
<circle cx="81.6" cy="74.4" r=".65"/>
<circle cx="81.6" cy="66.4" r=".65"/>
<circle cx="81.6" cy="74.4" r=".85"/>
<circle cx="81.6" cy="70.4" r=".85"/>
<circle cx="81.6" cy="66.4" r=".85"/>
<circle cx="81.6" cy="78.4" r=".85"/>
<circle cx="81.6" cy="62.4" r=".85"/>
<circle cx="73.6" cy="82.4" r="1.41"/>
<circle cx="73.6" cy="86.4" r="1.41"/>
<circle cx="73.6" cy="90.4" r="1.41"/>
<circle cx="73.6" cy="82.4" r="1.31"/>
<circle cx="73.6" cy="90.4" r="1.31"/>
<circle cx="73.6" cy="86.4" r="1.31"/>
<circle cx="73.6" cy="82.4" r=".65"/>
<circle cx="73.6" cy="90.4" r=".65"/>
<circle cx="73.6" cy="86.4" r=".65"/>
<circle cx="73.6" cy="82.4" r=".85"/>
<circle cx="73.6" cy="86.4" r=".85"/>
<circle cx="73.6" cy="90.4" r=".85"/>
<circle cx="77.6" cy="80.4" r="1.41"/>
<circle cx="77.6" cy="88.4" r="1.41"/>
<circle cx="77.6" cy="84.4" r="1.41"/>
<circle cx="77.6" cy="88.4" r="1.31"/>
<circle cx="77.6" cy="80.4" r="1.31"/>
<circle cx="77.6" cy="84.4" r="1.31"/>
<circle cx="77.6" cy="80.4" r=".65"/>
<circle cx="77.6" cy="84.4" r=".65"/>
<circle cx="77.6" cy="88.4" r=".65"/>
<circle cx="77.6" cy="88.4" r=".85"/>
<circle cx="77.6" cy="80.4" r=".85"/>
<circle cx="77.6" cy="84.4" r=".85"/>
<circle cx="81.6" cy="86.4" r="1.41"/>
<circle cx="81.6" cy="90.4" r="1.41"/>
<circle cx="81.6" cy="82.4" r="1.41"/>
<circle cx="81.6" cy="86.4" r="1.31"/>
<circle cx="81.6" cy="82.4" r="1.31"/>
<circle cx="81.6" cy="90.4" r="1.31"/>
<circle cx="81.6" cy="82.4" r=".65"/>
<circle cx="81.6" cy="86.4" r=".65"/>
<circle cx="81.6" cy="90.4" r=".65"/>
<circle cx="81.6" cy="86.4" r=".85"/>
<circle cx="81.6" cy="90.4" r=".85"/>
<circle cx="81.6" cy="82.4" r=".85"/>
<circle cx="66.8" cy="100" r="1"/>
<circle cx="66.8" cy="100" r=".75"/>
<circle cx="84.9" cy="101.5" r="1"/>
<circle cx="91.1" cy="157.1" r=".4"/>
<circle cx="79.8" cy="163" r="1.08"/>
<circle cx="82.7" cy="171.8" r=".5"/>
<circle cx="83.1" cy="178.2" r=".65"/>
<circle cx="83.1" cy="174.2" r=".65"/>
<circle cx="87.1" cy="176.2" r=".65"/>
<circle cx="87.5" cy="171.2" r=".49"/>
<circle cx="91.1" cy="178.2" r=".65"/>
<circle cx="91.1" cy="174.2" r=".65"/>
<circle cx="97.9" cy="164.5" r="1.08"/>
<circle cx="83.1" cy="182.2" r=".65"/>
<circle cx="83.1" cy="194.2" r=".65"/>
<circle cx="83.1" cy="186.2" r=".65"/>
<circle cx="83.1" cy="198.2" r=".65"/>
<circle cx="83.1" cy="190.2" r=".65"/>
<circle cx="87.1" cy="196.2" r=".65"/>
<circle cx="87.1" cy="192.2" r=".65"/>
<circle cx="87.1" cy="180.2" r=".65"/>
<circle cx="87.1" cy="188.2" r=".65"/>
<circle cx="87.1" cy="184.2" r=".65"/>
<circle cx="91.1" cy="186.2" r=".65"/>
<circle cx="91.1" cy="190.2" r=".65"/>
<circle cx="91.1" cy="198.2" r=".65"/>
<circle cx="91.1" cy="182.2" r=".65"/>
<circle cx="91.1" cy="194.2" r=".65"/>
<circle cx="79.8" cy="213.4" r="1.08"/>
<circle cx="83.1" cy="202.2" r=".65"/>
<circle cx="87.1" cy="200.2" r=".65"/>
<circle cx="91.1" cy="202.2" r=".65"/>
<circle cx="97.9" cy="211.9" r="1.08"/>
</g>
<path d="M195.4 32.8l2.5 .4-2.5 .4zM200 33.2l2.4-.4v.8zM150 76.4l3.9 .6-3.9 .7zM163.9 123.2l2.5-.4v.9zM210.3 122.8l2.5 .4-2.5 .5zM119.2 155.7l.4 2.5h-.8zM118.8 217.9h.8l-.4 2.5zM58.3 233.4l2.5-.4v.8zM104 233l2.5 .4-2.5 .4z" fill="#000" stroke="#000" stroke-width=".3"/>
<g fill="none" stroke="#000" stroke-width=".3">
<path d="M20.2 5.2v286.7M8.2 147.1v144.8h406.6M13.2 147.1v144.8M8.2 207h12M8.2 232h12M230 237v54.9M237 237v24.9M247 237v54.9M269.9 237v54.9M284.9 237v54.9M294.9 237v54.9M230 252h184.8"/>
<path d="M230 256.9h64.9M364.8 252v39.9M364.8 256.9h50M369.8 257.2v14.7M374.9 257.2v14.7M379.8 252v19.9M396.8 252v19.9M8.2 266.9h12M230 276.9h184.8M230 271.9h64.9M230 266.9h64.9M230 261.9h64.9"/>
<path d="M364.8 271.9h50M384.8 271.9v5M.2 296.9h419.6M230 286.9h64.9M230 281.9h64.9M364.8 291.9h.1"/>
</g>
<path d="M13.2 5.2v119.9M90.1 5.2v14h-69.9M8.2 65.1h12M20.2 125.1h-12v-119.9h406.6v286.7M8.2 147.1h12M8.2 182h12M230 237h184.8" fill="none" stroke="#000" stroke-width=".4"/>
<!-- layer: KONTUR -->
<path d="M.2 296.9v-296.7h419.6v296.7" fill="none" stroke="#000" stroke-width=".3"/>
<g font-size="7.8">
<text x="86.1" y="9.6" transform="rotate(-180 86.1 9.6)">НВЦТ.0001.0400.400 СБ</text>
<text x="87" y="143.5">А</text>
<text x="325.9" y="246.9">НВЦТ.0001.0400.400 СБ</text>
</g>
<g font-size="5.4">
<text x="124.7" y="78.8">А</text>
<text x="232.1" y="156.4">1.</text>
<text x="232.1" y="161.9">2.</text>
<text x="239.6" y="156.4">Размеры для справок.</text>
<text x="239.6" y="161.9">Печатная плата должна соответствовать ГОСТ 23752-79.</text>
<text x="232.1" y="167.4">3.</text>
<text x="239.6" y="167.4">Монтаж выполнять согласно схеме электрической принципиальной</text>
<text x="239.6" y="172.9">НВЦТ.0001.0400.400 Э3.</text>
<text x="232.1" y="178.3">4.</text>
<text x="239.6" y="178.3">Позиционные обозначения элементов, нумерация первого вывода элементов</text>
<text x="239.6" y="183.8">показана условно.</text>
<text x="232.1" y="189.3">5.</text>
<text x="239.6" y="189.3">Паять припоем ПОС-61 ГОСТ 21931-76.</text>
<text x="232.1" y="194.8">6.</text>
<text x="239.6" y="194.8">Печатные проводники не показаны.</text>
<text x="232.1" y="200.3">7.</text>
<text x="239.6" y="200.3">Установку элементов производить по ГОСТ 29137-91 и чертежу. Элементы для</text>
<text x="239.6" y="206.2">поверхностного монтажа (SMD) установить симметрично контактным площадкам</text>
<text x="239.6" y="211.7">на автомате установки компонентов.</text>
<text x="232.1" y="217.2">8.</text>
<text x="239.6" y="217.2">Печатную плату мыть спирто-бензиновой смесью до установки. Излишки флюса в</text>
<text x="239.6" y="222.6">местах пайки проводов к печатной плате убрать сразу после пайки протиркой</text>
<text x="239.6" y="228.2">спирто-бензиновой смесью.</text>
<text x="303.6" y="262.3">Плата входного разъема</text>
<text x="311.5" y="270.9">Сборочный чертеж</text>
</g>
<g font-size="3.9">
<text x="205.3" y="32.6">2max</text>
<text x="11.9" y="45.6" transform="rotate(-90 11.9 45.6)">Перв. примен.</text>
<text x="17.6" y="49.2" transform="rotate(-90 17.6 49.2)">НВЦТ.0001.0400.400</text>
<text x="12.1" y="99.5" transform="rotate(-90 12.1 99.5)">Справ. N°</text>
<text x="184.1" y="122.6">49max</text>
<text x="11.7" y="174.3" transform="rotate(-90 11.7 174.3)">Подп. и дата</text>
<text x="118.6" y="192.2" transform="rotate(-90 118.6 192.2)">65max</text>
<text x="12" y="204.3" transform="rotate(-90 12 204.3)">Инв. N дубл.</text>
<text x="12" y="229.2" transform="rotate(-90 12 229.2)">Взам. инв. N°</text>
<text x="78.1" y="232.7">49max</text>
<text x="368.6" y="255.9">Лит.</text>
<text x="382.9" y="255.9">Масса</text>
<text x="397.5" y="255.9">Масштаб</text>
<text x="11.7" y="259.9" transform="rotate(-90 11.7 259.9)">Подп. и дата</text>
<text x="230.5" y="260.3">Изм</text>
<text x="238" y="260.5">Лист</text>
<text x="252.2" y="260.5">N° докум.</text>
<text x="273.5" y="260.5">Подп.</text>
<text x="285.9" y="260.5">Дата</text>
<text x="230.6" y="265.6">Разраб.</text>
<text x="247.6" y="265.6">Филатов А.С.</text>
<text x="385.1" y="265.7">65 г</text>
<text x="404.1" y="265.7">1:1</text>
<text x="230.9" y="270.4">Пров.</text>
<text x="230.9" y="275.6">Т.контр.</text>
<text x="247.9" y="270.4">Сизякин А.В.</text>
<text x="368.6" y="275.5">Лист 1</text>
<text x="389.3" y="275.5">Листов 1</text>
<text x="230.9" y="285.5">Н.контр.</text>
<text x="247.9" y="285.5">Зубков Д.Н.</text>
<text x="370.3" y="283.6">ООО &quot;Электротранспортные</text>
<text x="381.4" y="287.8">технологии&quot;</text>
<text x="12" y="288.3" transform="rotate(-90 12 288.3)">Инв. N° подл.</text>
<text x="230.9" y="290.5">Утв.</text>
<text x="247.9" y="290.5">Коваленко В.А.</text>
<text x="317.4" y="295.7">Копировал</text>
<text x="376.3" y="295.7">Формат А3</text>
</g>
</svg>
